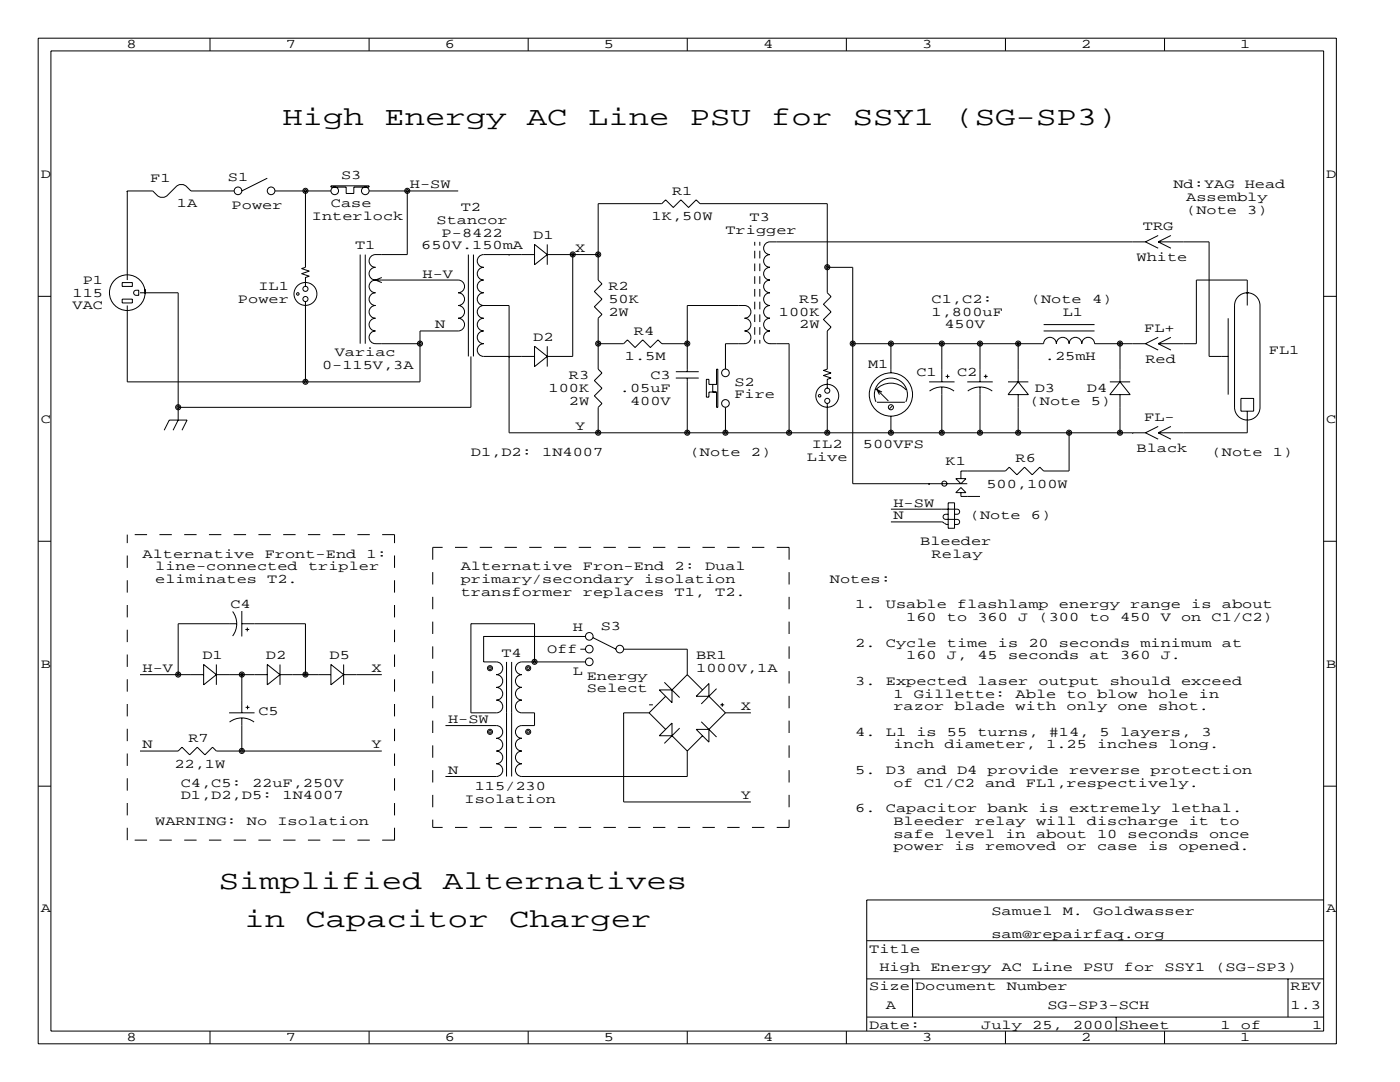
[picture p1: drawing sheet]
<svg xmlns="http://www.w3.org/2000/svg" width="279mm" height="216mm" viewBox="0 0 279 216" stroke-linecap="round" stroke-linejoin="round" font-family="sans-serif">
<g fill="none" stroke="#000" stroke-width=".2">
<path d="M7.6 7.6h259.1v200.7h-259.1zM10.2 10.2h254v195.5h-254zM41.9 7.6v2.6M73.7 7.6v2.6M105.4 7.6v2.6M137.2 7.6v2.6M168.9 7.6v2.6M200.7 7.6v2.6M232.4 7.6v2.6M25.4 38.1h.1M25.4 38.1h5.1l1 1 .5 .3h.8l.5-.3 2-2 .5-.3h.8l.5 .3 1 1h8.6M25.4 38.1v17.8"/>
<path d="M53.3 35.6l-5 2.5M54.9 38.1h11.1M61 38.1h.1M61 38.1v15.2l-.8 .3 1.5 .5-1.5 .5 1.5 .5-.7 .3v1.7M66 37.1h7.7v.2h-3.1v1.3h-1.5v-1.3h-3.1zM73.7 38.1h17.7M81.3 38.1v12.7h-6.4a1.27 1.27 0 0 0-1.2 1.3 1.27 1.27 0 0 0 1.2 1.2 1.27 1.27 0 0 0-1.2 1.3 1.27 1.27 0 0 0 1.2 1.3M81.3 38.1h.1M7.6 59.1h2.6M24.4 59.7h2v.8h-2zM24.4 56.4h2v.7h-2zM26.7 58.2l.5-.3h.5v1h-.5a.51 .51 0 0 1-.5-.7z"/>
<path d="M27.9 58.4h7.7v25.4l-1.1 2.1M29 57.7v1M71.9 50.8v17.8M72.9 50.8v17.8M74.9 55.9h16.5a1.27 1.27 0 0 1 1.3 1.2 1.27 1.27 0 0 1-1.3 1.3 1.27 1.27 0 0 1 1.3 1.3 1.27 1.27 0 0 1-1.3 1.3 1.27 1.27 0 0 1 1.3 1.2 1.27 1.27 0 0 1-1.3 1.3 1.27 1.27 0 0 1 1.3 1.3 1.27 1.27 0 0 1-1.3 1.2h-7.6v10.2h-58.4v-15.2M74.9 55.9a1.27 1.27 0 0 0-1.2 1.3 1.27 1.27 0 0 0 1.2 1.2 1.27 1.27 0 0 0-1.2 1.3 1.27 1.27 0 0 0 1.2 1.3 1.27 1.27 0 0 0-1.2 1.2 1.27 1.27 0 0 0 1.2 1.3 1.27 1.27 0 0 0-1.2 1.3 1.27 1.27 0 0 0 1.2 1.2 1.27 1.27 0 0 0-1.2 1.3 1.27 1.27 0 0 0 1.2 1.3h8.9M74.9 55.9l1.3 .5M76.2 55.4l-1.3 .5M93.5 50.8v20.3M94.5 50.8v20.3M101.6 50.8h.1M106.7 50.8h-10.2a1.27 1.27 0 0 0-1.3 1.3 1.27 1.27 0 0 0 1.3 1.2 1.27 1.27 0 0 0-1.3 1.3 1.27 1.27 0 0 0 1.3 1.3 1.27 1.27 0 0 0-1.3 1.3 1.27 1.27 0 0 0 1.3 1.2 1.27 1.27 0 0 0-1.3 1.3 1.27 1.27 0 0 0 1.3 1.3"/>
<path d="M106.7 48.8l2.5 2-2.5 2zM109.2 50.8h10.2M109.2 48.8v4M114.3 50.8h.1M114.3 50.8v20.3h-5.1M150.6 48.3v.7M150.6 50v1.6M150.6 52.6v1.5M150.6 55.1v1.5M150.6 57.7v1.5M151.6 48.3v.7M151.6 50v1.6"/>
<path d="M151.6 52.6v1.5M151.6 55.1v1.5M151.6 57.7v1.5M165.1 53.3h5.1v43.2h22.8M228.6 48.3h-74.9a1.27 1.27 0 0 0-1.3 1.2 1.27 1.27 0 0 0 1.3 1.3 1.27 1.27 0 0 0-1.3 1.3 1.27 1.27 0 0 0 1.3 1.2 1.27 1.27 0 0 0-1.3 1.3 1.27 1.27 0 0 0 1.3 1.3 1.27 1.27 0 0 0-1.3 1.3 1.27 1.27 0 0 0 1.3 1.2 1.27 1.27 0 0 0-1.3 1.3 1.27 1.27 0 0 0 1.3 1.3 1.27 1.27 0 0 0-1.3 1.2 1.27 1.27 0 0 0 1.3 1.3 1.27 1.27 0 0 0-1.3 1.3 1.27 1.27 0 0 0 1.3 1.2 1.27 1.27 0 0 0-1.3 1.3 1.27 1.27 0 0 0 1.3 1.3h3.8v17.8M228.6 48.3l2.5 1.2M231.1 48.3h10.2v22.8h3.8M231.1 48.3l2.6 1.2M231.1 47l-2.5 1.3M233.7 47l-2.6 1.3M247.3 59a2.54 2.54 0 0 1 2.7-.3 2.54 2.54 0 0 1 1.5 2.3v20.3a2.54 2.54 0 0 1-2.6 2.5 2.54 2.54 0 0 1-2.5-2.5v-20.3a2.54 2.54 0 0 1 .9-2zM248.7 58.4h.5"/>
<path d="M264.2 59.1h2.5M61 60.2v16M94 71.1v10.2h-58.4M96.5 61a1.27 1.27 0 0 0-1.3 1.2 1.27 1.27 0 0 0 1.3 1.3 1.27 1.27 0 0 0-1.3 1.3 1.27 1.27 0 0 0 1.3 1.2 1.27 1.27 0 0 0-1.3 1.3 1.27 1.27 0 0 0 1.3 1.3 1.27 1.27 0 0 0-1.3 1.2 1.27 1.27 0 0 0 1.3 1.3h10.2M96.5 61h5.1v25.4h127M101.6 71.1h.1M106.7 69.1l2.5 2-2.5 2.1zM109.2 69.1v4.1M119.4 68.6h5.1l.7-.8 1.5 1.5 1.6-1.5 1.5 1.5 1.5-1.5 .8 .8h5.1M134.9 75.4h4.5M134.9 74.2h4.5M137.2 75.4v11"/>
<path d="M142.2 76.7v1.5M143 73.7h.3v7.6h-.3v-3.1h-1.5v1h-.5v-3.5h.5v1h1.5zM144.8 73.7v-5.1h3.8a1.27 1.27 0 0 0 1.3-1.3 1.27 1.27 0 0 0-1.3-1.3 1.27 1.27 0 0 0 1.3-1.2 1.27 1.27 0 0 0-1.3-1.3 1.27 1.27 0 0 0 1.3-1.3 1.27 1.27 0 0 0-1.3-1.2h-11.4v13.2M150.6 60.2v1.5M150.6 62.7v1.6M150.6 65.3v1.5M150.6 67.8v.8M151.6 60.2v1.5M151.6 62.7v1.6M151.6 65.3v1.5M151.6 67.8v.8M165.1 77.5v-1.8l.8-.3-1.6-.5 1.6-.5-1.6-.5 .8-.2v-7.7l.8-.7-1.6-1.5 1.6-1.6-1.6-1.5 1.6-1.5-.8-.8v-17.8h-25.4l-.8-.7-1.5 1.5-1.5-1.5-1.5 1.5-1.6-1.5-.7 .7h-12.7v15.3l.7 .7-1.5 1.6 1.5 1.5-1.5 1.5 1.5 1.5-.7 .8v10.2l.7 .7-1.5 1.5 1.5 1.6-1.5 1.5 1.5 1.5-.7 .8v5.1"/>
<path d="M170.2 68.6h38.1a1.27 1.27 0 0 1 1.2-1.3 1.27 1.27 0 0 1 1.3 1.3 1.27 1.27 0 0 1 1.3-1.3 1.27 1.27 0 0 1 1.3 1.3 1.27 1.27 0 0 1 1.2-1.3 1.27 1.27 0 0 1 1.3 1.3 1.27 1.27 0 0 1 1.3-1.3 1.27 1.27 0 0 1 1.2 1.3h10.2M174.8 77.8a4.1 4.1 0 0 1 6 0M175 77.7l2.3 2.3M175 77.7l1 .5M175 77.7l.5 1M177.8 68.6v5.8M185.4 76.2h5.1M185.5 78a4.1 4.1 0 0 1 4.9 0M188 68.6v7.6M188 77.2v9.2M188.7 75.1h.8M189.1 74.7v.8"/>
<path d="M193 76.2h5.1M193.1 78a4.1 4.1 0 0 1 4.9 0M195.6 68.6v7.6M195.6 77.2v9.2M196.3 75.1h.8M196.7 74.7v.8M201.2 76.2h4M203.2 68.6h.1M203.2 76.2l2 2.5h-4zM203.2 68.6v7.6M203.2 78.7v7.7M208.3 66h10.1"/>
<path d="M208.3 64.8h10.1M221.5 76.2h4.1M223.5 68.6v7.6M223.5 78.7v7.7M223.5 76.2l2.1 2.5h-4.1zM228.6 68.6l2.5 1.2M231.1 68.6l2.6 1.2M231.1 67.3l-2.5 1.3M233.7 67.3l-2.6 1.3M245.1 63.5v15.2M247.6 79.5h2.6v2.5h-2.6zM248.9 61v-5.1h-10.1v12.7h-7.7"/>
<path d="M32.8 85.9l1-2.1h3.5l-1 2.1M144.8 81.3v5.1M165.1 80.5v5.9M174.8 80.2a3.3 3.3 0 0 1 3-4.8 3.3 3.3 0 0 1 3 4.8M175 80.3h5.6M177.8 83.1v3.3M178.1 81l-.6 .5M185.4 96.5h.1M190.8 95.5h2l-1 1zM191.8 98.3v.8h3.8M191.8 97.3l1 1h-2zM213.4 86.4v7.6h-5.1l-.8-.8-1.5 1.5-1.5-1.5-1.6 1.5-1.5-1.5-.7 .8h-8.9v1.5"/>
<path d="M226.1 86.4h.1M228.6 86.4l2.5 1.2M231.1 86.4l2.6 1.2M231.1 85.1l-2.5 1.3M233.7 85.1l-2.6 1.3M248.9 82v4.4h-17.8M7.6 108h2.6M177.8 101.6h13.2a.51 .51 0 0 1 .5 .5 .51 .51 0 0 1-.5 .5h-.5M177.8 104.1h10.2l.4 .3M188.5 104.4l.3 .2h.4M189.2 102.6h-.5a.51 .51 0 0 0-.5 .5 .51 .51 0 0 0 .5 .5h2.3a.51 .51 0 0 1 .5 .5 .51 .51 0 0 1-.5 .5h-.5M189.2 100.3h1.3v5.1h-1.3z"/>
<path d="M264.2 108h2.5M27.9 134.6h12.7M40.6 132.6l2.6 2-2.6 2.1zM43.2 134.6h10.1M43.2 132.6v4.1M46.4 122a4.1 4.1 0 0 1 0 4.9M47.2 124.5h-11.6v10.1M48.3 134.6h.1M48.3 124.5h12.7v10.1M48.3 121.9v5.1M48.3 134.6v7.6M49 125.6h.7"/>
<path d="M49.4 125.2v.8M53.3 132.6l2.6 2-2.6 2.1zM55.9 134.6h10.1M55.9 132.6v4.1M61 134.6h.1M66 132.6l2.6 2-2.6 2.1zM68.6 134.6h7.6M68.6 132.6v4.1M101.1 132.1v22.8M102.1 132.1v22.8M115.8 129.5h1M116.8 132.1h-12.7a1.27 1.27 0 0 0-1.2 1.2 1.27 1.27 0 0 0 1.2 1.3 1.27 1.27 0 0 0-1.2 1.3 1.27 1.27 0 0 0 1.2 1.3 1.27 1.27 0 0 0-1.2 1.2 1.27 1.27 0 0 0 1.2 1.3 1.27 1.27 0 0 0-1.2 1.3 1.27 1.27 0 0 0 1.2 1.2h2.6v2.6h-2.6a1.27 1.27 0 0 0-1.2 1.2 1.27 1.27 0 0 0 1.2 1.3 1.27 1.27 0 0 0-1.2 1.3 1.27 1.27 0 0 0 1.2 1.3 1.27 1.27 0 0 0-1.2 1.2 1.27 1.27 0 0 0 1.2 1.3 1.27 1.27 0 0 0-1.2 1.3 1.27 1.27 0 0 0 1.2 1.2h33.1v-5"/>
<path d="M116.8 127h-20.3v5.1h2.6a1.27 1.27 0 0 1 1.2 1.2 1.27 1.27 0 0 1-1.2 1.3 1.27 1.27 0 0 1 1.2 1.3 1.27 1.27 0 0 1-1.2 1.3 1.27 1.27 0 0 1 1.2 1.2 1.27 1.27 0 0 1-1.2 1.3 1.27 1.27 0 0 1 1.2 1.3 1.27 1.27 0 0 1-1.2 1.2h-5.1v-17.7h12.7v7.6M118.4 127.3l4.5 2.2M124.5 129.5h12.7v5.1M131.6 137.7h2.5v2.5zM132.6 136.1l3 3.1M132.8 138.9l-3.3 3.3M137.2 134.6l-3.1 3.1M137.2 134.6l3 3.1M138.9 138.9l2.6-2.5v2.5zM141.5 138.9l3.3 3.3M143 137.4l-3 3.1M7.6 156.9h2.6"/>
<path d="M27.9 149.9h7.7l.7-.8 1.5 1.5 1.6-1.5 1.5 1.5 1.5-1.5 .8 .8h33M45.7 142.2h5.1M45.8 144.1a4.1 4.1 0 0 1 4.9 0M48.3 143.3v6.6M49 141.1h.8M49.4 140.8v.7M88.9 144.8h10.2a1.27 1.27 0 0 1 1.2 1.3 1.27 1.27 0 0 1-1.2 1.2 1.27 1.27 0 0 1 1.2 1.3 1.27 1.27 0 0 1-1.2 1.3 1.27 1.27 0 0 1 1.2 1.2 1.27 1.27 0 0 1-1.2 1.3 1.27 1.27 0 0 1 1.2 1.3 1.27 1.27 0 0 1-1.2 1.2h-10.2M129.5 142.2l3.3 3.3M129.5 140.6h.8M129.5 142.2h-5v17.8h25.4M131.6 146.8l2.5-2.5v2.5zM134.1 146.8l3.1 3.1"/>
<path d="M135.6 145.3l-3 3M138.9 145.5h2.6v2.6zM140 144l3 3.1M140.2 146.8l-3 3.1M143.8 140.6h.7M144.1 140.3v.7M144.8 142.2l-3.3 3.3M144.8 142.2h5.1M264.2 156.9h2.5M264.2 179.6h-91.2v26.1M173 195.3h91.2M173 187.7h91.2"/>
<path d="M182.1 195.3v7.6M257 195.3v7.6M41.9 205.7v2.6M73.7 205.7v2.6M105.4 205.7v2.6M137.2 205.7v2.6M168.9 205.7v2.6M173 202.9h91.2M200.7 205.7v2.6M222.8 202.9v2.8M232.4 205.7v2.6"/>
<circle cx="47.5" cy="38.1" r=".76"/>
<circle cx="54.1" cy="38.1" r=".76"/>
<circle cx="61" cy="38.1" r=".51"/>
<circle cx="61" cy="38.1" r=".25"/>
<circle cx="66.8" cy="38.1" r=".76"/>
<circle cx="72.9" cy="38.1" r=".76"/>
<circle cx="81.3" cy="38.1" r=".51"/>
<circle cx="81.3" cy="38.1" r=".25"/>
<circle cx="25.4" cy="58.4" r="3.6"/>
<circle cx="59.4" cy="58.7" r=".25"/>
<circle cx="61" cy="58.7" r="2.29"/>
<circle cx="61" cy="57.6" r=".51"/>
<circle cx="61" cy="59.7" r=".51"/>
<circle cx="114.3" cy="50.8" r=".51"/>
<circle cx="114.3" cy="50.8" r=".25"/>
<circle cx="119.4" cy="50.8" r=".51"/>
<circle cx="119.4" cy="50.8" r=".25"/>
<circle cx="165.1" cy="53.3" r=".51"/>
<circle cx="165.1" cy="53.3" r=".25"/>
<circle cx="61" cy="76.2" r=".51"/>
<circle cx="61" cy="76.2" r=".25"/>
<circle cx="83.8" cy="68.6" r=".51"/>
<circle cx="83.8" cy="68.6" r=".25"/>
<circle cx="119.4" cy="68.6" r=".51"/>
<circle cx="119.4" cy="68.6" r=".25"/>
<circle cx="137.2" cy="68.6" r=".51"/>
<circle cx="137.2" cy="68.6" r=".25"/>
<circle cx="144.8" cy="74.4" r=".76"/>
<circle cx="163.6" cy="79" r=".25"/>
<circle cx="165.1" cy="79" r="2.29"/>
<circle cx="165.1" cy="78" r=".51"/>
<circle cx="165.1" cy="80" r=".51"/>
<circle cx="170.2" cy="68.6" r=".51"/>
<circle cx="170.2" cy="68.6" r=".25"/>
<circle cx="177.8" cy="78.7" r="4.3"/>
<circle cx="177.8" cy="68.6" r=".51"/>
<circle cx="177.8" cy="68.6" r=".25"/>
<circle cx="188" cy="68.6" r=".51"/>
<circle cx="188" cy="68.6" r=".25"/>
<circle cx="195.6" cy="68.6" r=".51"/>
<circle cx="195.6" cy="68.6" r=".25"/>
<circle cx="203.2" cy="68.6" r=".51"/>
<circle cx="203.2" cy="68.6" r=".25"/>
<circle cx="223.5" cy="68.6" r=".51"/>
<circle cx="223.5" cy="68.6" r=".25"/>
<circle cx="35.6" cy="81.3" r=".51"/>
<circle cx="35.6" cy="81.3" r=".25"/>
<circle cx="119.4" cy="86.3" r=".51"/>
<circle cx="119.4" cy="86.3" r=".25"/>
<circle cx="137.2" cy="86.3" r=".51"/>
<circle cx="137.2" cy="86.3" r=".25"/>
<circle cx="144.8" cy="86.3" r=".51"/>
<circle cx="144.8" cy="80.5" r=".76"/>
<circle cx="144.8" cy="86.3" r=".25"/>
<circle cx="157.5" cy="86.3" r=".51"/>
<circle cx="157.5" cy="86.3" r=".25"/>
<circle cx="165.1" cy="86.3" r=".51"/>
<circle cx="165.1" cy="86.3" r=".25"/>
<circle cx="177.8" cy="81.3" r=".51"/>
<circle cx="177.8" cy="86.3" r=".51"/>
<circle cx="177.8" cy="86.3" r=".25"/>
<circle cx="188" cy="86.3" r=".51"/>
<circle cx="188" cy="86.3" r=".25"/>
<circle cx="188.5" cy="96.5" r=".51"/>
<circle cx="195.6" cy="86.3" r=".51"/>
<circle cx="195.6" cy="86.3" r=".25"/>
<circle cx="203.2" cy="86.3" r=".51"/>
<circle cx="203.2" cy="86.3" r=".25"/>
<circle cx="213.4" cy="86.3" r=".51"/>
<circle cx="213.4" cy="86.3" r=".25"/>
<circle cx="223.5" cy="86.3" r=".51"/>
<circle cx="223.5" cy="86.3" r=".25"/>
<circle cx="35.6" cy="134.6" r=".51"/>
<circle cx="35.6" cy="134.6" r=".25"/>
<circle cx="48.3" cy="134.6" r=".51"/>
<circle cx="48.3" cy="134.6" r=".25"/>
<circle cx="61" cy="134.6" r=".51"/>
<circle cx="61" cy="134.6" r=".25"/>
<circle cx="97.8" cy="133.3" r=".51"/>
<circle cx="97.8" cy="133.3" r=".25"/>
<circle cx="105.4" cy="133.3" r=".51"/>
<circle cx="105.4" cy="133.3" r=".25"/>
<circle cx="106.7" cy="132.1" r=".51"/>
<circle cx="106.7" cy="132.1" r=".25"/>
<circle cx="117.6" cy="132.1" r=".76"/>
<circle cx="117.6" cy="127" r=".76"/>
<circle cx="117.6" cy="129.5" r=".76"/>
<circle cx="123.7" cy="129.5" r=".76"/>
<circle cx="48.3" cy="149.8" r=".51"/>
<circle cx="48.3" cy="149.8" r=".25"/>
<circle cx="97.8" cy="146" r=".51"/>
<circle cx="97.8" cy="146" r=".25"/>
<circle cx="105.4" cy="146" r=".51"/>
<circle cx="105.4" cy="146" r=".25"/>
</g>
<path d="M78.7 106.7h-53.3M86.4 109.2v55.9M157.5 109.2h-71.1M157.5 109.2v55.9M25.4 167.6v-60.9M78.7 167.6v-60.9M78.7 167.6h-53.3M157.5 165.1h-71.1" fill="none" stroke="#000" stroke-width=".2" stroke-dasharray="2.5" stroke-linecap="butt"/>
<g font-size="5.3">
<text x="56.4" y="24.9">High</text>
<text x="76.7" y="24.9">Energy</text>
<text x="105.2" y="24.9">AC</text>
<text x="117.3" y="24.9">Line</text>
<text x="137.7" y="24.9">PSU</text>
<text x="153.9" y="24.9">for</text>
<text x="170.2" y="24.9">SSY1</text>
<text x="190.5" y="24.9">(SG-SP3)</text>
<text x="43.7" y="177.3">Simplified</text>
<text x="88.4" y="177.3">Alternatives</text>
<text x="48.8" y="184.9">in</text>
<text x="61" y="184.9">Capacitor</text>
<text x="101.6" y="184.9">Charger</text>
</g>
<g font-size="2.6">
<text x="25.3" y="9.7">8</text>
<text x="57" y="9.7">7</text>
<text x="88.8" y="9.7">6</text>
<text x="120.5" y="9.7">5</text>
<text x="152.3" y="9.7">4</text>
<text x="184" y="9.7">3</text>
<text x="215.8" y="9.7">2</text>
<text x="247.5" y="9.7">1</text>
<text x="8.1" y="35.5">D</text>
<text x="68.1" y="35.8">S3</text>
<text x="264.7" y="35.5">D</text>
<text x="30" y="36.3">F1</text>
<text x="35.3" y="41.4">1A</text>
<text x="45.5" y="36.1">S1</text>
<text x="46.2" y="41.7">Power</text>
<text x="66" y="41.4">Case</text>
<text x="81.8" y="37.6">H-SW</text>
<text x="134.1" y="38.9">R1</text>
<text x="234.2" y="37.6">Nd:YAG</text>
<text x="236.7" y="40.1">Assembly</text>
<text x="248.4" y="37.6">Head</text>
<text x="62.2" y="43.9">Interlock</text>
<text x="87.1" y="44.7">Stancor</text>
<text x="88.1" y="47.2">P-8422</text>
<text x="91.9" y="42.2">T2</text>
<text x="106.4" y="47.8">D1</text>
<text x="130" y="43.9">1K,50W</text>
<text x="144.8" y="46.7">Trigger</text>
<text x="149.6" y="44.2">T3</text>
<text x="228.1" y="46">TRG</text>
<text x="236.7" y="42.7">(Note</text>
<text x="248.9" y="42.7">3)</text>
<text x="70.9" y="49.8">T1</text>
<text x="84.1" y="49.8">650V.150mA</text>
<text x="114.8" y="50.3">X</text>
<text x="226.8" y="52.1">White</text>
<text x="14.5" y="59.2">115</text>
<text x="16.5" y="56.6">P1</text>
<text x="51.6" y="57.9">IL1</text>
<text x="84.3" y="55.4">H-V</text>
<text x="121.4" y="57.9">R2</text>
<text x="14.5" y="61.7">VAC</text>
<text x="47.5" y="60.5">Power</text>
<text x="86.9" y="65.5">N</text>
<text x="121.4" y="60.5">50K</text>
<text x="121.4" y="63">2W</text>
<text x="155.4" y="63">100K</text>
<text x="159.5" y="60.5">R5</text>
<text x="159.5" y="65.5">2W</text>
<text x="185.9" y="63">1,800uF</text>
<text x="185.9" y="60.5">C1,C2:</text>
<text x="188.5" y="65.5">450V</text>
<text x="205.7" y="60.5">(Note</text>
<text x="212.1" y="63">L1</text>
<text x="217.9" y="60.5">4)</text>
<text x="66.8" y="71.1">Variac</text>
<text x="106.4" y="68.1">D2</text>
<text x="124.7" y="71.9">1.5M</text>
<text x="126.5" y="66.8">R4</text>
<text x="208.5" y="71.9">.25mH</text>
<text x="228.3" y="66.3">FL+</text>
<text x="253.2" y="70.6">FL1</text>
<text x="64.3" y="73.7">0-115V,3A</text>
<text x="113.5" y="75.7">R3</text>
<text x="129.8" y="75.7">C3</text>
<text x="146.6" y="77">S2</text>
<text x="173.2" y="73.4">M1</text>
<text x="182.9" y="74.9">C1</text>
<text x="191" y="74.9">C2</text>
<text x="228.6" y="72.4">Red</text>
<text x="109.5" y="78.2">100K</text>
<text x="113.5" y="80.8">2W</text>
<text x="123.7" y="78.2">.05uF</text>
<text x="125.7" y="80.8">400V</text>
<text x="146.6" y="79.5">Fire</text>
<text x="205.5" y="80.8">(Note</text>
<text x="206.5" y="78.2">D3</text>
<text x="216.9" y="78.2">D4</text>
<text x="217.7" y="80.8">5)</text>
<text x="8.1" y="84.3">C</text>
<text x="114.8" y="85.9">Y</text>
<text x="162.1" y="89.4">IL2</text>
<text x="172.2" y="89.4">500VFS</text>
<text x="228.3" y="84.1">FL-</text>
<text x="264.7" y="84.3">C</text>
<text x="94" y="90.9">D1,D2:</text>
<text x="108.2" y="90.9">1N4007</text>
<text x="137.7" y="90.9">(Note</text>
<text x="149.9" y="90.9">2)</text>
<text x="161" y="91.9">Live</text>
<text x="188.7" y="92.7">K1</text>
<text x="202.7" y="92.2">R6</text>
<text x="226.8" y="90.2">Black</text>
<text x="241.8" y="90.9">(Note</text>
<text x="254" y="90.9">1)</text>
<text x="178.3" y="101.1">H-SW</text>
<text x="196.8" y="97.3">500,100W</text>
<text x="178.3" y="103.6">N</text>
<text x="193.5" y="103.6">(Note</text>
<text x="205.7" y="103.6">6)</text>
<text x="28.4" y="111.3">Alternative</text>
<text x="31" y="113.8">line-connected</text>
<text x="52.8" y="111.3">Front-End</text>
<text x="61.5" y="113.8">tripler</text>
<text x="73.2" y="111.3">1:</text>
<text x="91.9" y="113.8">Alternative</text>
<text x="116.3" y="113.8">Fron-End</text>
<text x="134.6" y="113.8">2:</text>
<text x="140.7" y="113.8">Dual</text>
<text x="183.6" y="108.7">Bleeder</text>
<text x="185.9" y="111.3">Relay</text>
<text x="31" y="116.3">eliminates</text>
<text x="53.3" y="116.3">T2.</text>
<text x="91.9" y="116.3">primary/secondary</text>
<text x="91.9" y="118.9">transformer</text>
<text x="116.3" y="118.9">replaces</text>
<text x="128.5" y="116.3">isolation</text>
<text x="134.6" y="118.9">T1,</text>
<text x="142.7" y="118.9">T2.</text>
<text x="165.6" y="116.3">Notes:</text>
<text x="46" y="121.4">C4</text>
<text x="114.3" y="126">H</text>
<text x="119.9" y="125.7">S3</text>
<text x="170.7" y="121.4">1.</text>
<text x="176.8" y="121.4">Usable</text>
<text x="180.8" y="124">160</text>
<text x="189" y="124">to</text>
<text x="191" y="121.4">flashlamp</text>
<text x="195.1" y="124">360</text>
<text x="203.2" y="124">J</text>
<text x="207.3" y="124">(300</text>
<text x="211.3" y="121.4">energy</text>
<text x="217.4" y="124">to</text>
<text x="223.5" y="124">450</text>
<text x="225.6" y="121.4">range</text>
<text x="231.6" y="124">V</text>
<text x="235.7" y="124">on</text>
<text x="237.7" y="121.4">is</text>
<text x="241.8" y="124">C1/C2)</text>
<text x="243.8" y="121.4">about</text>
<text x="40.4" y="131.6">D1</text>
<text x="53.1" y="131.6">D2</text>
<text x="65.8" y="131.6">D5</text>
<text x="100.1" y="131.1">T4</text>
<text x="109.2" y="130.3">Off</text>
<text x="138.9" y="131.6">BR1</text>
<text x="170.7" y="129">2.</text>
<text x="176.8" y="129">Cycle</text>
<text x="180.8" y="131.6">160</text>
<text x="189" y="131.6">J,</text>
<text x="189" y="129">time</text>
<text x="195.1" y="131.6">45</text>
<text x="199.1" y="129">is</text>
<text x="201.2" y="131.6">seconds</text>
<text x="205.2" y="129">20</text>
<text x="211.3" y="129">seconds</text>
<text x="217.4" y="131.6">at</text>
<text x="223.5" y="131.6">360</text>
<text x="227.6" y="129">minimum</text>
<text x="231.6" y="131.6">J.</text>
<text x="243.8" y="129">at</text>
<text x="8.1" y="133.2">B</text>
<text x="28.4" y="134.1">H-V</text>
<text x="74.2" y="134.1">X</text>
<text x="114.3" y="134.6">L</text>
<text x="117.1" y="135.6">Energy</text>
<text x="138.9" y="134.1">1000V,1A</text>
<text x="170.7" y="136.7">3.</text>
<text x="176.8" y="136.7">Expected</text>
<text x="195.1" y="136.7">laser</text>
<text x="207.3" y="136.7">output</text>
<text x="221.5" y="136.7">should</text>
<text x="235.7" y="136.7">exceed</text>
<text x="264.7" y="133.2">B</text>
<text x="51.6" y="142.7">C5</text>
<text x="117.1" y="138.2">Select</text>
<text x="147.8" y="141.7">X</text>
<text x="178.3" y="141.7">razor</text>
<text x="178.3" y="139.2">1</text>
<text x="182.4" y="139.2">Gillette:</text>
<text x="190.5" y="141.7">blade</text>
<text x="202.7" y="141.7">with</text>
<text x="202.7" y="139.2">Able</text>
<text x="212.9" y="141.7">only</text>
<text x="212.9" y="139.2">to</text>
<text x="218.9" y="139.2">blow</text>
<text x="223" y="141.7">one</text>
<text x="229.1" y="139.2">hole</text>
<text x="231.1" y="141.7">shot.</text>
<text x="239.3" y="139.2">in</text>
<text x="28.4" y="149.4">N</text>
<text x="37.6" y="148.1">R7</text>
<text x="74.2" y="149.4">Y</text>
<text x="89.4" y="144.3">H-SW</text>
<text x="170.7" y="146.8">4.</text>
<text x="176.8" y="146.8">L1</text>
<text x="178.3" y="149.4">inch</text>
<text x="182.9" y="146.8">is</text>
<text x="188.5" y="149.4">diameter,</text>
<text x="189" y="146.8">55</text>
<text x="195.1" y="146.8">turns,</text>
<text x="208.8" y="149.4">1.25</text>
<text x="209.3" y="146.8">#14,</text>
<text x="218.9" y="149.4">inches</text>
<text x="219.5" y="146.8">5</text>
<text x="223.5" y="146.8">layers,</text>
<text x="233.2" y="149.4">long.</text>
<text x="239.8" y="146.8">3</text>
<text x="34.8" y="153.2">22,1W</text>
<text x="89.4" y="154.4">N</text>
<text x="170.7" y="154.4">5.</text>
<text x="176.8" y="154.4">D3</text>
<text x="182.9" y="154.4">and</text>
<text x="191" y="154.4">D4</text>
<text x="197.1" y="154.4">provide</text>
<text x="213.4" y="154.4">reverse</text>
<text x="229.6" y="154.4">protection</text>
<text x="36.1" y="157">C4,C5:</text>
<text x="36.1" y="159.5">D1,D2,D5:</text>
<text x="50.3" y="157">22uF,250V</text>
<text x="56.4" y="159.5">1N4007</text>
<text x="92.7" y="160.3">Isolation</text>
<text x="94.7" y="157.7">115/230</text>
<text x="147.8" y="159.5">Y</text>
<text x="178.3" y="157">of</text>
<text x="184.4" y="157">C1/C2</text>
<text x="196.6" y="157">and</text>
<text x="204.7" y="157">FL1,respectively.</text>
<text x="31" y="164.6">WARNING:</text>
<text x="49.3" y="164.6">No</text>
<text x="55.4" y="164.6">Isolation</text>
<text x="170.7" y="162.1">6.</text>
<text x="176.8" y="162.1">Capacitor</text>
<text x="178.3" y="164.6">Bleeder</text>
<text x="178.3" y="167.1">safe</text>
<text x="188.5" y="167.1">level</text>
<text x="194.6" y="164.6">relay</text>
<text x="197.1" y="162.1">bank</text>
<text x="200.7" y="167.1">in</text>
<text x="206.8" y="164.6">will</text>
<text x="206.8" y="167.1">about</text>
<text x="207.3" y="162.1">is</text>
<text x="213.4" y="162.1">extremely</text>
<text x="216.9" y="164.6">discharge</text>
<text x="218.9" y="167.1">10</text>
<text x="225" y="167.1">seconds</text>
<text x="233.7" y="162.1">lethal.</text>
<text x="237.2" y="164.6">it</text>
<text x="241.3" y="167.1">once</text>
<text x="243.3" y="164.6">to</text>
<text x="178.3" y="169.7">power</text>
<text x="190.5" y="169.7">is</text>
<text x="196.6" y="169.7">removed</text>
<text x="212.9" y="169.7">or</text>
<text x="218.9" y="169.7">case</text>
<text x="229.1" y="169.7">is</text>
<text x="235.2" y="169.7">opened.</text>
<text x="8.1" y="182.1">A</text>
<text x="197.9" y="182.6">Samuel</text>
<text x="212.1" y="182.6">M.</text>
<text x="218.2" y="182.6">Goldwasser</text>
<text x="264.7" y="182.1">A</text>
<text x="173.5" y="190.2">Title</text>
<text x="197.9" y="187.2">sam@repairfaq.org</text>
<text x="173.5" y="197.6">Size Document</text>
<text x="175.5" y="193.8">High</text>
<text x="185.7" y="193.8">Energy</text>
<text x="199.9" y="193.8">AC</text>
<text x="200.9" y="197.6">Number</text>
<text x="206" y="193.8">Line</text>
<text x="216.2" y="193.8">PSU</text>
<text x="224.3" y="193.8">for</text>
<text x="232.4" y="193.8">SSY1</text>
<text x="242.6" y="193.8">(SG-SP3)</text>
<text x="257.6" y="197.6">REV</text>
<text x="176.8" y="201.4">A</text>
<text x="209" y="201.4">SG-SP3-SCH</text>
<text x="257.6" y="201.4">1.3</text>
<text x="25.3" y="207.8">8</text>
<text x="57" y="207.8">7</text>
<text x="88.8" y="207.8">6</text>
<text x="120.5" y="207.8">5</text>
<text x="152.3" y="207.8">4</text>
<text x="173.5" y="205.2">Date:</text>
<text x="184" y="207.8">3</text>
<text x="195.8" y="205.2">July</text>
<text x="206" y="205.2">25,</text>
<text x="214.1" y="205.2">2000 Sheet</text>
<text x="215.8" y="207.8">2</text>
<text x="243.6" y="205.2">1</text>
<text x="247.5" y="207.8">1</text>
<text x="247.7" y="205.2">of</text>
<text x="261.9" y="205.2">1</text>
</g>
</svg>
